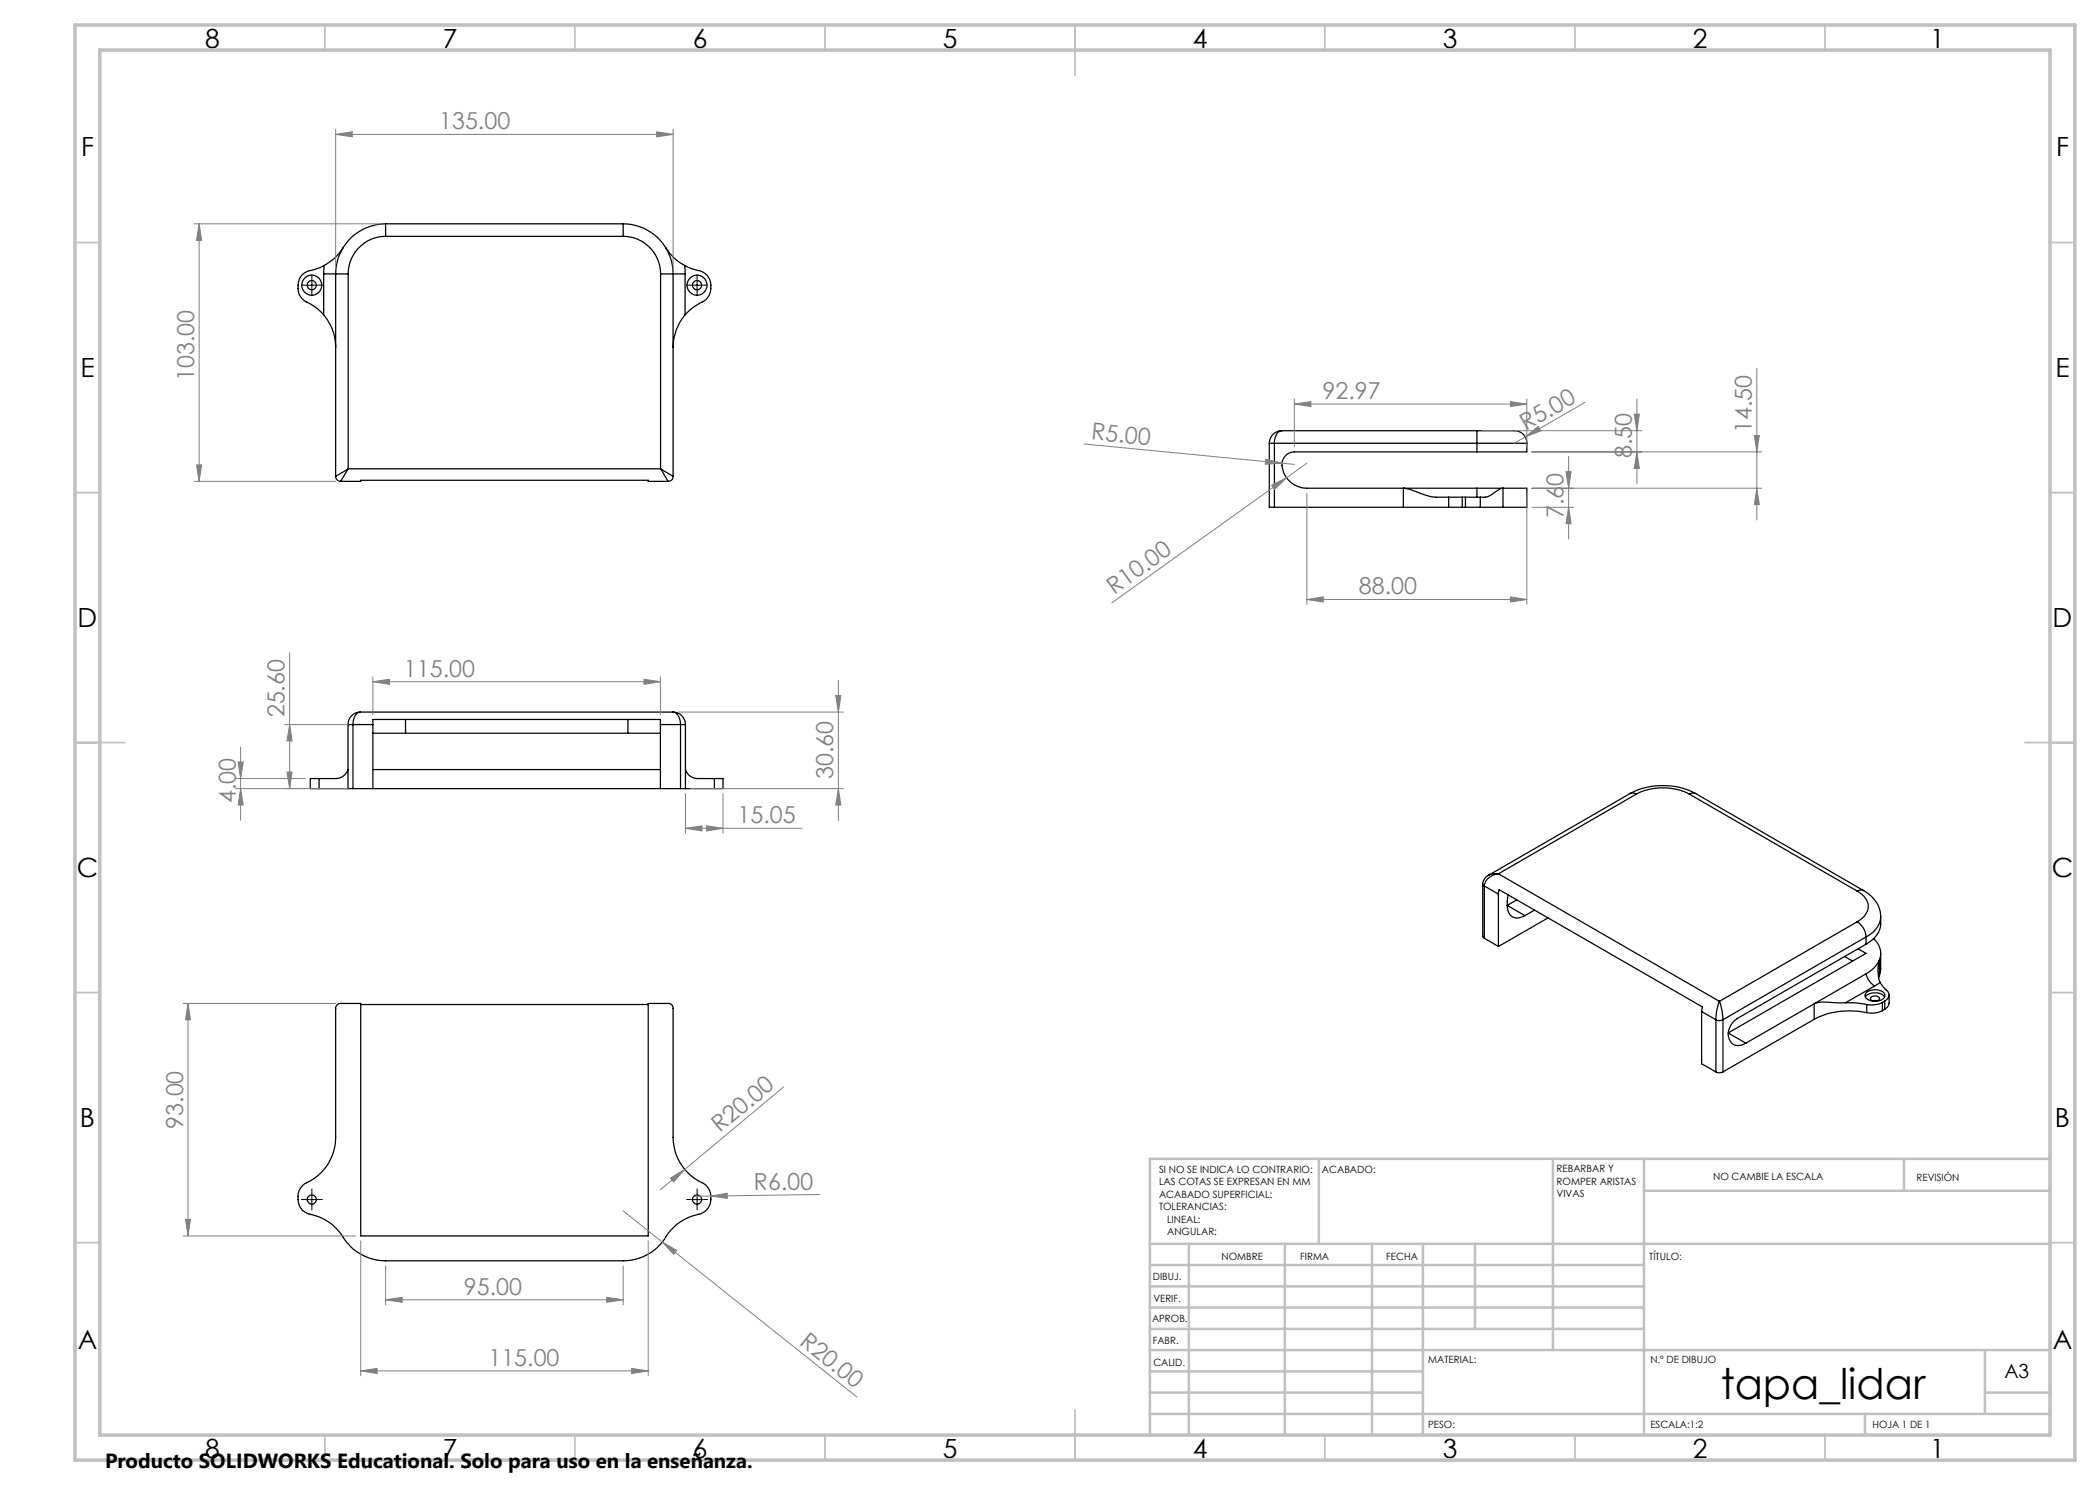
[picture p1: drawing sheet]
<svg xmlns="http://www.w3.org/2000/svg" width="420mm" height="297mm" viewBox="0 0 420 297" stroke-linecap="round" stroke-linejoin="round" font-family="sans-serif">
<g fill="none" stroke="#000" stroke-width=".25">
<path d="M64.7 54.8h2.4M64.7 54.8v8.2M64.8 53.1l-.1 1.7M64.8 53.1l-1.3 .6a6.1 6.1 0 0 0-3.4 1.6 3.5 3.5 0 0 0 1.7 5.3l1.8 1.2 1.1 1.2M67.1 54.8h2.5M67.1 54.8v40.5M68.6 49.5a9.6 9.6 0 0 1-3.8 3.6M69.6 54.8v39M77.1 47.3a7.5 7.5 0 0 0-7.5 7.5M77.1 44.8a10 10 0 0 0-10 10M77.1 44.8v2.5M77.1 44.8h47.5"/>
<path d="M77.1 47.3h47.5M124.6 44.8a10 10 0 0 1 10 10M124.6 47.3a7.5 7.5 0 0 1 7.5 7.5M124.6 44.8v2.5M132.1 54.8h2.5M132.1 54.8v39M133.1 49.5a10.5 10.5 0 0 0 3.8 3.6M134.6 54.8h2.4M134.6 54.8v40.5M136.9 53.1l.1 1.7M136.9 53.1l1.4 .6a6.1 6.1 0 0 1 3.3 1.6 3.5 3.5 0 0 1-1.7 5.3l-1.3 .9-1.6 1.5M137 54.8v8.2"/>
<path d="M64.7 63a9.9 9.9 0 0 1 2.4 6.5M137 63a10 10 0 0 0-2.4 6.5M67.1 95.3a.96 .96 0 0 0 1 1M68.1 96.3h4v-.2h57.5v.2h4M69.6 93.8l-2.5 1.5M69.6 93.8l-1.5 2.5M69.6 93.8h62.5M132.1 93.8l2.5 1.5M132.1 93.8l1.5 2.5M134.6 95.3a.96 .96 0 0 1-1 1M253.9 88.6h1M253.9 88.6v12.9h1"/>
<path d="M254.9 88.6h40.5M254.9 88.6v12.9M256.4 86.1a2.2 2.2 0 0 0-1.5 2.5M256.4 86.1a2.53 2.53 0 0 0-2.5 2.5M256.4 86.1h39M289.7 99.4h2.8M289.7 99.4h-.7a11.3 11.3 0 0 1-6.3-1.3l-2-.5v3.9M289.7 99.4v2.1M292.5 99.4v2.1M292.5 99.4h.6M293.1 99.4h3M293.1 99.4v2.1"/>
<path d="M295.4 97.6v1.8M295.4 97.6h5.2M295.4 88.6h10M295.4 86.1v2.5M295.4 86.1h6.9a2.59 2.59 0 0 1 3.1 2.5M295.4 90.4h-36.5a2.65 2.65 0 0 0-2.2 3.9 4.9 4.9 0 0 0 4.7 3.3h34M295.4 88.6v1.8M296.1 99.4v2.1M300.6 97.6a3.2 3.2 0 0 0-2 1.2 3.8 3.8 0 0 1-2.5 .6M300.6 97.6h4.8v3.9h-4.8M300.6 97.6v3.9M305.4 88.6v1.8h-10"/>
<path d="M254.9 101.5h25.8M280.7 101.5h9M289.7 101.5h2.8M292.5 101.5h.6M293.1 101.5h3M296.1 101.5h4.5M63.8 157.7h5.8M63.8 155.7h-1.7v2h1.7M63.8 155.7v2M69.6 144.9h1M69.6 157.7h1M69.6 153.9a2.75 2.75 0 0 1-3.1 1.8h-2.7"/>
<path d="M69.6 144.9v12.8M70.6 157.7h65.5M70.6 144.9h4M70.6 144.9v12.8M72.1 142.4a2.17 2.17 0 0 0-1.5 2.5M72.1 142.4a2.47 2.47 0 0 0-2.5 2.5M72.1 142.4h62.5M74.6 144.9v-1h57.5v1M74.6 146.6h6.5M74.6 144.9v12.8M74.6 153.9h57.5M81.1 143.9v2.7"/>
<path d="M81.1 146.6h44.5M125.6 146.6h6.5M125.6 143.9v2.7M132.1 144.9v12.8M132.1 144.9h4M134.6 142.4a2.26 2.26 0 0 1 1.5 2.5M134.6 142.4a2.53 2.53 0 0 1 2.5 2.5M136.1 144.9h1M136.1 157.7h1M136.1 144.9v12.8M137.1 153.9a2.68 2.68 0 0 0 3.1 1.8h2.7M137.1 157.7h5.8"/>
<path d="M137.1 144.9v12.8M142.9 155.7h1.7v2h-1.7M142.9 155.7v2M326 158.7a14.3 14.3 0 0 1 13.1 0M326 158.7l.6-.1 .7 .2M326 158.7l-28.3 16.4M327.3 158.8a12 12 0 0 1 10.6 0M327.3 158.8l-27.6 16M337.9 158.8l33.5 19.4M339.1 158.7l-.6-.1-.6 .2M339.1 158.7l33.6 19.4M296.5 176.8v10.5l.4 .3"/>
<path d="M296.5 176.8l.4 .4M296.9 177.2l2.8 1.6M296.9 177.2v10.4M299.7 174.8a2.49 2.49 0 0 0-3.2 2M299.7 178.8l.1-.9 40.7 23.5-.2 .9M299.7 174.8a2.98 2.98 0 0 0-2.8 2.4M299.7 174.8l44.2 25.5M299.7 178.8v10.5M301.6 179l-.2 2.1M303.4 180l-2 1.1M371.4 178.2a3.3 3.3 0 0 1 1.9 4.4l-.5 .7-1.4 1.1M372.7 178.1a6 6 0 0 1 3.4 5.2"/>
<path d="M372.7 178.1l-.4-.1-.9 .2M296.9 187.6l2.8 1.7M301.4 181.1a2.16 2.16 0 0 0 1.1 2.3 2.16 2.16 0 0 0 2.5-.3M301.4 181.1l3.6 2M306.9 182l-1.9 1.1M309.6 183.6l-9.9 5.7M368.9 191.3l1.6 .9M371.4 184.4a3.7 3.7 0 0 1 1.8 3M371.4 184.4l-27.5 15.9M371.6 189.8l1.6 .9-27.5 15.9 3.5 2M373.1 199.4a2.58 2.58 0 0 1 3.8 0M373.2 188.8l-25.8 14.9a3.3 3.3 0 0 0-.9 5.1l1 .3 .8-.1 .9-.4"/>
<path d="M373.2 194.8a3.9 3.9 0 0 0 1.7 2.4M373.2 187.4l-28.6 16.5M373.2 187.4v1.4M373.2 194.8l-10.4 6M373.2 198.5a2.71 2.71 0 0 1 3.7 .3 1.33 1.33 0 0 1-1.6 1.4 1.71 1.71 0 0 1-2.3-1.3zM374.2 199.4a1.01 1.01 0 0 1 1.7 .4 1.09 1.09 0 0 1-1.8-.1zM374.7 187.7a3.9 3.9 0 0 1 1.2 4.3M374.9 197.2l-5.8 3.4M375.9 192a6.2 6.2 0 0 1-2.7 2.8M375.9 192a7.2 7.2 0 0 0 .1 4.5M375.9 195.1l-.2 .5M375.9 192v3.1"/>
<path d="M376 196.5l-1.1 .7M376 196.5l.9 1.2a1.46 1.46 0 0 1 .7 1.9l-.7 .6M376.1 183.3a5 5 0 0 1-2.9 5.5M376.1 190.7v3.4l-.2 1M376.1 183.3a4.9 4.9 0 0 1-2.9 4.1M377.8 199v1.9l-.3 .5-.6 .5M67.4 201l.5-.3h4.2v46.5h57.5v-46.5h4a.96 .96 0 0 1 1 1v25.8a10.2 10.2 0 0 0 6.2 9.2 3.5 3.5 0 0 1-.6 6 10.3 10.3 0 0 0-7.5 5.4 10.2 10.2 0 0 1-8.1 4.1h-47.5a10.2 10.2 0 0 1-8.9-5.5 10.5 10.5 0 0 0-6.6-4 3.5 3.5 0 0 1-1-5.7 12 12 0 0 0 4.7-3.8l.5-.7a10.2 10.2 0 0 0 1.3-5v-26zM72.1 200.9h57.5M340.3 202.3l2.9 1.6M340.3 202.3v10.5l2.9 1.6M343.2 203.9a1.5 1.5 0 0 0 1.4 0M343.2 214.4a1.5 1.5 0 0 0 1.4 0"/>
<path d="M343.2 203.9v10.5M343.9 200.3l-.5 1.7-.2 1.9M343.9 200.3l.5 1.7 .2 1.9M344.6 203.9v10.5M362.8 200.8l-13.6 7.8M362.8 200.8v3.1M362.8 203.9l-18.2 10.5M369.1 200.6l-2.6-.1a6.8 6.8 0 0 0-3.7 .3M369.1 200.6h2.2l2 .3M373.3 202.5a15.5 15.5 0 0 0-10.5 1.4M373.3 200.9v1.6M374.8 200.2h.4"/>
<path d="M376.5 200.5a5 5 0 0 1-3.2 .4M376.5 202.1a4.7 4.7 0 0 1-3.2 .4M376.5 200.5v1.6M376.9 200.2l-.4 .3M376.9 200.2v1.7M376.9 201.9l-.4 .2"/>
<circle cx="62.3" cy="57.1" r="2"/>
<circle cx="62.4" cy="57" r=".92"/>
<circle cx="139.4" cy="57.1" r="2"/>
<circle cx="139.4" cy="57" r=".92"/>
<circle cx="62.4" cy="239.9" r=".92"/>
<circle cx="139.4" cy="239.9" r=".91"/>
</g>
<g fill="none" stroke="#808080" stroke-width=".2">
<path d="M67.1 26.9l3.3-.6v1.1zM67.1 25.9v27.9M67.1 26.9h67.5M131.3 26.3l3.3 .6-3.3 .5zM134.6 25.9v27.9M38.8 44.8h37.3M39.8 44.8l.5 3.3h-1zM39.8 44.8v51.5M258.9 79.8v9.6M305.4 79.8v9.6M327.4 79.8v16.9M351.4 73.7v30.3"/>
<path d="M38.8 96.3h28.3M39.3 93h1l-.5 3.3zM216.8 88.8l39.6 3.8M253.2 91.8l3.2 .8-3.4 .2zM254.3 97l3-1.4-2.4 2.3zM256.4 92.6l2.5 .3M257.3 95.6l-34.9 25M258.9 80.8l3.3-.5v1zM258.9 80.8h46.5M261.4 98.6v22.3M261.4 92.6l-4.1 3M296.4 86.1h32"/>
<path d="M302.1 80.3l3.3 .5-3.3 .5zM305 87.4l2.6-2.1 .6 .9zM305.4 98.6v22.3M306.4 97.6h46M306.4 90.4h46M313.2 94.3h1l-.5 3.3zM313.7 91.3v16.5M317 80.5l-14.1 8.1M326.8 82.8h1.1l-.5 3.3zM327.4 90.4l.5 3.3h-1.1zM350.9 87.1h1l-.5 3.3zM351.4 97.6l.5 3.3h-1z"/>
<path d="M261.4 119.9l3.3-.5v1zM261.4 119.9h44M302.1 119.4l3.3 .5-3.3 .5zM306.4 101.5h8.3M313.7 101.5l.5 3.2h-1zM57.9 130.6v27.1M74.6 136.3l3.3-.4v1zM74.6 135.4v7.5M74.6 136.3h57.5M128.8 135.9l3.3 .4-3.3 .6zM132.1 135.4v7.5M167.1 139.1h1.1l-.5 3.3z"/>
<path d="M167.7 136.1v28M47.1 157.7h22.5M47.1 155.7h14M47.6 152.4h1l-.5 3.3zM48.1 157.7l.5 3.3h-1zM48.1 149.4v14.7M56.9 144.9h12.7M57.4 154.4h1l-.5 3.3zM57.9 144.9l.5 3.3h-1zM135.6 142.4h33.1M137.1 158.7v7.9M138.1 157.7h30.6"/>
<path d="M144.6 158.7v7.9M167.7 157.7l.5 3.3h-1.1zM137.1 165.7l3.3-.5v1zM137.1 165.7h23.3M141.3 165.2l3.3 .5-3.3 .5zM36.6 200.7h30.5M37.6 200.7l.5 3.3h-1zM37.6 200.7v46.5M156.7 217.4l-24.6 20.5M134.1 235.6l2.8-1.7-2.2 2.5zM142.2 239.2l3.3-.5v1zM164 238.9l-24.8 .4"/>
<path d="M36.6 247.2h34.5M37.1 243.9h1l-.5 3.3zM72.1 248.2v27M77.1 260l3.3-.5v1zM77.1 253.2v7.7M77.1 260h47.5M121.3 259.5l3.3 .5-3.3 .5zM124.6 253.2v7.7M124.6 242.2l46.8 37.2M129.6 248.2v27M132.5 248.4l2.9 1.7-.7 .8zM72.1 274.2l3.3-.5v1z"/>
<path d="M72.1 274.2h57.5M126.3 273.7l3.3 .5-3.3 .5z"/>
</g>
<g fill="none" stroke="#000" stroke-width=".2" stroke-dasharray="15.2 1.3 1.3 1.3" stroke-linecap="butt">
<path d="M61.1 57h-.9M62.4 55.8v-.9M62.4 58.3v.9M63.6 57h.9M138.2 57h-.9M139.4 55.8v-.9M139.4 58.3v.9M140.7 57h.9M61.1 239.9h-.9M62.4 238.6v-.9M63.6 239.9h.9M138.2 239.9h-.9"/>
<path d="M139.4 238.6v-.9M140.7 239.9h.9M62.4 241.1v1M139.4 241.1v1"/>
</g>
<path d="M61.1 57h2.5M62.4 55.8v2.5M138.1 57h2.6M139.4 55.8v2.5M61.1 239.9h2.5M62.4 238.7v2.5M138.1 239.9h2.6M139.4 238.7v2.5" fill="none" stroke="#000" stroke-width=".2"/>
<g fill="none" stroke="#c0c0c0" stroke-width=".35">
<path d="M65 5v5M115 5v5M165 5v5M215 5v10M265 5v5M315 5v5M365 5v5M15 48.5h5M410 48.5h5M15 98.5h5M410 98.5h5M15 148.5h10"/>
<path d="M405 148.5h10M15 198.5h5M410 198.5h5M15 248.5h5M410 248.5h5M65 287v5M115 287v5M165 287v5M215 282v10M265 287v5M315 287v5M365 287v5"/>
</g>
<g fill="none" stroke="#c0c0c0" stroke-width=".5">
<path d="M263.8 231.8v17M310.6 231.8v38.2M328.8 231.8v55.2M328.8 238.2h81.2M380.8 231.8v6.4M410 231.8h-180v55.2M230 248.8h180M230 257.3h98.8M230 253h98.8M237.8 248.8v38.2M257 248.8v38.2M274.4 248.8v38.2"/>
<path d="M284.6 248.8v38.2M295 248.8v17M230 265.8h98.8M230 261.5h98.8M230 278.5h54.6M230 274.3h54.6M230 270h180M397 278.5h13M397 270v12.8M230 282.8h180M373 282.8v4.2"/>
</g>
<path d="M15 5h400v287h-400zM20 10h390v277h-390z" fill="none" stroke="#c0c0c0" stroke-width=".7"/>
<g fill="#808080">
<path d="M253.2 91.8l3.2 .8-3.4 .2z"/>
<path d="M142.2 239.2l3.3-.5v1z"/>
<path d="M305 87.4l2.6-2.1 .6 .9z"/>
<path d="M254.3 97l3-1.4-2.4 2.3z"/>
<path d="M134.1 235.6l2.8-1.7-2.2 2.5z"/>
<path d="M132.5 248.4l2.9 1.7-.7 .8z"/>
<path d="M121.3 259.5l3.3 .5-3.3 .5zM77.1 260l3.3-.5v1zM141.3 165.2l3.3 .5-3.3 .5zM137.1 165.7l3.3-.5v1zM128.8 135.9l3.3 .4-3.3 .6zM74.6 136.3l3.3-.4v1z"/>
<path d="M72.1 274.2l3.3-.5v1zM126.3 273.7l3.3 .5-3.3 .5zM67.1 26.9l3.3-.6v1.1zM131.3 26.3l3.3 .6-3.3 .5zM261.4 119.9l3.3-.5v1zM302.1 119.4l3.3 .5-3.3 .5z"/>
<path d="M258.9 80.8l3.3-.5v1zM302.1 80.3l3.3 .5-3.3 .5z"/>
<path d="M48.1 157.7l.5 3.3h-1zM47.6 152.4h1l-.5 3.3zM167.7 157.7l.5 3.3h-1.1zM167.1 139.1h1.1l-.5 3.3z"/>
<path d="M37.6 200.7l.5 3.3h-1zM37.1 243.9h1l-.5 3.3zM39.8 44.8l.5 3.3h-1zM39.3 93h1l-.5 3.3zM313.2 94.3h1l-.5 3.3zM313.7 101.5l.5 3.2h-1zM326.8 82.8h1.1l-.5 3.3zM327.4 90.4l.5 3.3h-1.1zM350.9 87.1h1l-.5 3.3zM351.4 97.6l.5 3.3h-1zM57.9 144.9l.5 3.3h-1zM57.4 154.4h1l-.5 3.3z"/>
</g>
<text font-size="8.5" x="344.1" y="279.7">tapa_lidar</text>
<g font-size="5.3">
<text x="41" y="9.5">8</text>
<text x="88.5" y="9.5">7</text>
<text x="138.5" y="9.5">6</text>
<text x="188.5" y="9.5">5</text>
<text x="238.5" y="9.5">4</text>
<text x="288.5" y="9.5">3</text>
<text x="338.5" y="9.5">2</text>
<text x="386" y="9.5">1</text>
<text x="16.2" y="31.3">F</text>
<text x="411.2" y="31.3">F</text>
<text x="16.1" y="75.5">E</text>
<text x="411.1" y="75.5">E</text>
<text x="15.5" y="125.5">D</text>
<text x="410.5" y="125.5">D</text>
<text x="15.4" y="175.5">C</text>
<text x="410.4" y="175.5">C</text>
<text x="16" y="225.5">B</text>
<text x="411" y="225.5">B</text>
<text x="15.5" y="269.8">A</text>
<text x="410.5" y="269.8">A</text>
<text x="41" y="291.5">8</text>
<text x="88.5" y="291.5">7</text>
<text x="138.5" y="291.5">6</text>
<text x="188.5" y="291.5">5</text>
<text x="238.5" y="291.5">4</text>
<text x="288.5" y="291.5">3</text>
<text x="338.5" y="291.5">2</text>
<text x="386" y="291.5">1</text>
</g>
<g font-size="4.7" fill="#808080">
<text x="87.8" y="25.8">135.00</text>
<text x="38.8" y="76.2" transform="rotate(-90 38.8 76.2)">103.00</text>
<text x="264.5" y="79.8">92.97</text>
<text x="218.2" y="87.9" transform="rotate(6 218.2 87.9)">R5.00</text>
<text x="305.2" y="86.3" transform="rotate(-30 305.2 86.3)">R5.00</text>
<text x="350.4" y="86.6" transform="rotate(-90 350.4 86.6)">14.50</text>
<text x="326.4" y="91.7" transform="rotate(-90 326.4 91.7)">8.50</text>
<text x="312.7" y="103.7" transform="rotate(-90 312.7 103.7)">7.60</text>
<text x="222.8" y="119" transform="rotate(-36 222.8 119)">R10.00</text>
<text x="271.8" y="118.9">88.00</text>
<text x="80.8" y="135.3">115.00</text>
<text x="56.9" y="143.5" transform="rotate(-90 56.9 143.5)">25.60</text>
<text x="166.7" y="155.9" transform="rotate(-90 166.7 155.9)">30.60</text>
<text x="47.1" y="160.6" transform="rotate(-90 47.1 160.6)">4.00</text>
<text x="147.5" y="164.6">15.05</text>
<text x="36.6" y="225.8" transform="rotate(-90 36.6 225.8)">93.00</text>
<text x="144" y="226.7" transform="rotate(-40 144 226.7)">R20.00</text>
<text x="150.8" y="238.1" transform="rotate(-1 150.8 238.1)">R6.00</text>
<text x="92.8" y="258.9">95.00</text>
<text x="159.7" y="268.8" transform="rotate(39 159.7 268.8)">R20.00</text>
<text x="97.7" y="273.1">115.00</text>
</g>
<text font-size="4.1" x="21" y="293.7">Producto SOLIDWORKS Educational. Solo para uso en la enseñanza.</text>
<text font-size="3.9" x="400.9" y="275.5">A3</text>
<g font-size="2">
<text x="231.8" y="234.6">SI NO SE INDICA LO CONTRARIO:</text>
<text x="231.8" y="237.1">LAS COTAS SE EXPRESAN EN MM</text>
<text x="231.8" y="239.6">ACABADO SUPERFICIAL:</text>
<text x="264.4" y="234.6">ACABADO:</text>
<text x="311.3" y="234.5">REBARBAR Y</text>
<text x="311.3" y="237">ROMPER ARISTAS</text>
<text x="311.3" y="239.5">VIVAS</text>
<text x="342.6" y="236">NO CAMBIE LA ESCALA</text>
<text x="383.3" y="236.2">REVISIÓN</text>
<text x="231.8" y="242.1">TOLERANCIAS:</text>
<text x="233.4" y="244.6">LINEAL:</text>
<text x="233.4" y="247.1">ANGULAR:</text>
<text x="244.3" y="252">NOMBRE</text>
<text x="260" y="251.9">FIRMA</text>
<text x="277.2" y="251.9">FECHA</text>
<text x="329.9" y="251.9">TÍTULO:</text>
<text x="230.6" y="256.1">DIBUJ.</text>
<text x="230.7" y="260.3">VERIF.</text>
<text x="230.4" y="264.4">APROB.</text>
<text x="230.5" y="268.8">FABR.</text>
<text x="230.7" y="273.1">CALID.</text>
<text x="285.6" y="272.5">MATERIAL:</text>
<text x="330.1" y="272.5">N.º DE DIBUJO</text>
<text x="285.6" y="285.5">PESO:</text>
<text x="330.1" y="285.6">ESCALA:1:2</text>
<text x="374.5" y="285.6">HOJA 1 DE 1</text>
</g>
</svg>
